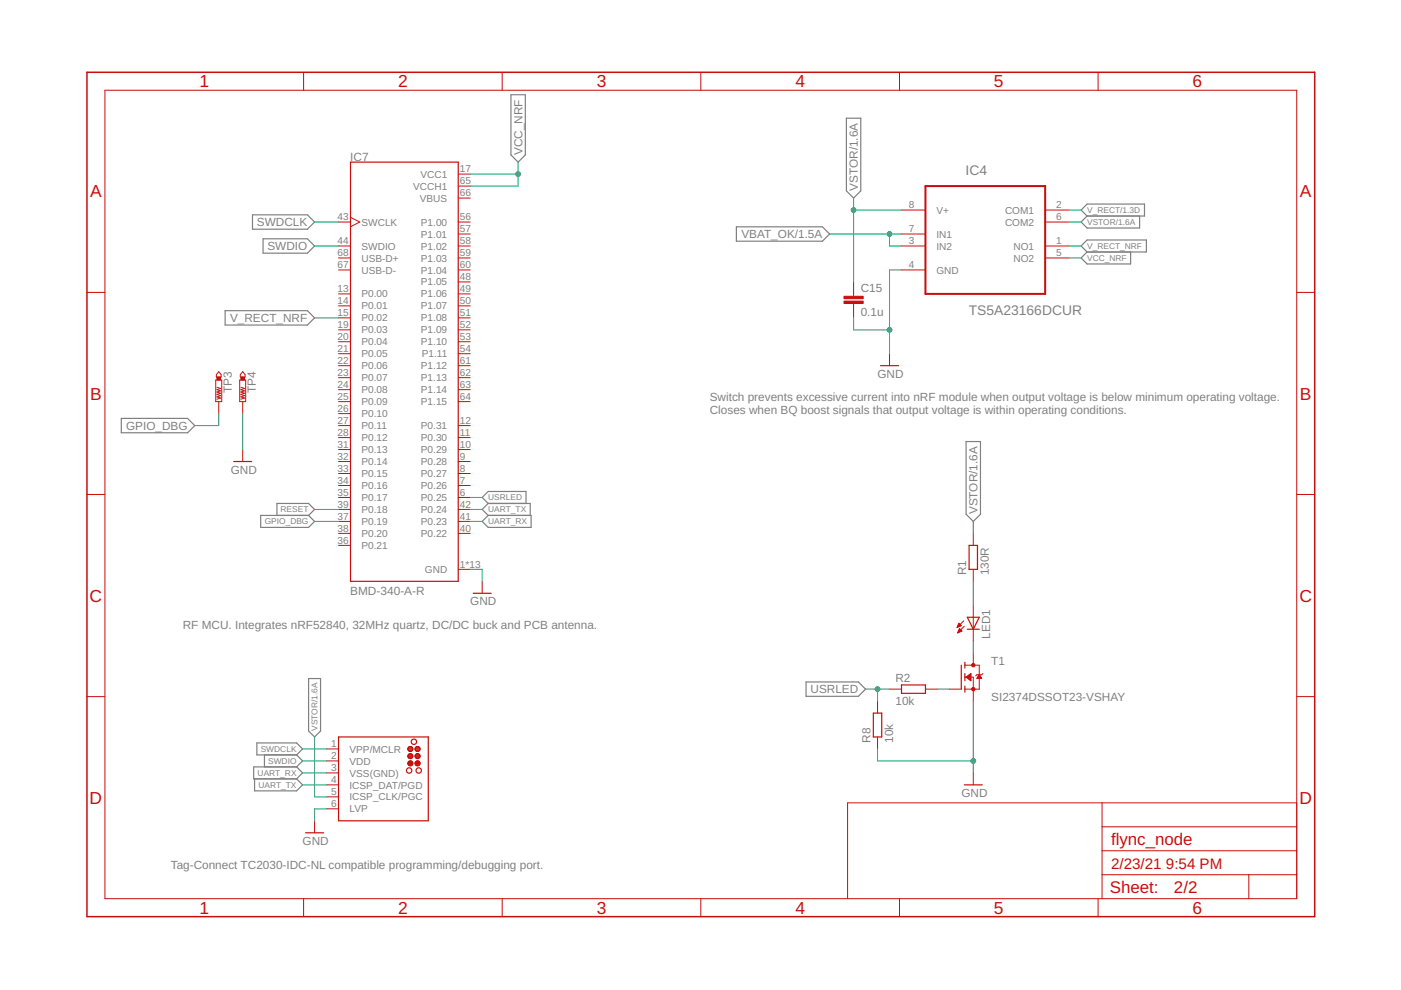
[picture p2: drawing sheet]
<svg xmlns="http://www.w3.org/2000/svg" width="297mm" height="210mm" viewBox="0 0 297 210" stroke-linecap="round" stroke-linejoin="round" font-family="sans-serif">
<g fill="none" stroke="#808080" stroke-width=".25">
<path d="M108.3 20.1h3.1v12.8l-1.5 1.5-1.6-1.5zM179.5 25.1h3v15.4l-1.5 1.5-1.5-1.5zM53.5 45.6h11.7l1.5 1.5-1.5 1.5h-11.7zM55.8 50.6h9.4l1.5 1.6-1.5 1.5h-9.4zM156.1 48.1h18.3l1.5 1.5-1.5 1.5h-18.3zM229.2 44.5l1.3-1.2h12.2v2.5h-12.2zM229.2 52.2l1.3-1.3h12.6v2.5h-12.6zM230.5 45.8l-1.3 1.3 1.3 1.2h11.1v-2.5M230.5 53.4l-1.3 1.3 1.3 1.3h9.2v-2.6M47.7 65.9h17.5l1.5 1.5-1.5 1.5h-17.5zM25.7 88.7h14.1l1.5 1.5-1.5 1.6h-14.1zM204.8 93.6h3.1v15.4l-1.5 1.6-1.6-1.6z"/>
<path d="M55.3 109.3h10.1l1.3 1.3-1.3 1.2h-10.1zM58.7 109.3v-2.6h6.7l1.3 1.3-1.3 1.3M103.5 106.7l-1.3-1.2 1.3-1.3h8v2.5M103.5 106.7h8.9v2.6M103.5 109.3h9.1v2.5h-9.1l-1.3-1.2zM103.5 106.7l-1.3 1.3 1.3 1.3M54.5 157.5h8.4l1.3 1.3-1.3 1.3h-8.4zM65.4 143.9h2.6v11.1l-1.3 1.3-1.3-1.3zM170.9 144.6h11.1l1.5 1.5-1.5 1.5h-11.1zM54 165.1v2.6h8.9l1.3-1.3-1.3-1.3M56.1 160.1v2.5M62.9 160.1l1.3 1.2-1.3 1.3"/>
<path d="M62.9 162.6h-9.1v2.5h9.1M62.9 162.6l1.3 1.3-1.3 1.2"/>
</g>
<g fill="none" stroke="#c90d0c" stroke-width=".21">
<path d="M22.2 19.1h252.7v171.4h-252.7zM64.4 15.3v3.8M106.5 15.3v3.8M148.6 15.3v3.8M190.7 15.3v3.8M232.8 15.3v3.8M97.2 36.9h2.5M97.2 39.5h2.5M71.8 47.1h2.5M71.8 52.2h2.5M71.8 54.7h2.5M71.8 57.2h2.5"/>
<path d="M74.3 46.1l2 1-2 1M97.2 47.1h2.5M97.2 49.6h2.5M97.2 52.2h2.5M97.2 54.7h2.5M97.2 57.2h2.5M97.2 59.8h2.5M97.2 42h2.5M181 59.8v3M191.1 49.6h5.1M191.1 52.2h5.1M191.1 57.2h5.1"/>
<path d="M191.1 44.5h5.1M221.6 47.1h5.1M221.6 52.2h5.1M221.6 54.7h5.1M221.6 44.5h5.1M18.4 62h3.8M46.4 78.8l.5 .6v.5h-1v-.5zM51.5 78.8l.5 .6v.5h-1.1v-.5zM71.8 62.3h2.5M71.8 64.9h2.5M71.8 67.4h2.5M71.8 69.9h2.5"/>
<path d="M71.8 72.5h2.5M71.8 75h2.5M71.8 77.5h2.5M97.2 62.3h2.5M97.2 64.9h2.5M97.2 67.4h2.5M97.2 69.9h2.5M97.2 72.5h2.5M97.2 75h2.5M97.2 77.5h2.5M181 64.3v3.1M188.6 75v2.5"/>
<path d="M274.9 62h3.8M45.7 80.6h1.3v4.6h-1.3zM46 82.1l.8 .3-.8 .2 .8 .3-.8 .2 .8 .3-.8 .2 .8 .3-.8 .2 .8 .3-.8 .2M46.4 85.2v2.5M50.8 80.6h1.3v4.6h-1.3zM51.1 82.1l.7 .3-.7 .2 .7 .3-.7 .2 .7 .3-.7 .2 .7 .3-.7 .2 .7 .3-.7 .2M51.5 85.2v2.5M51.5 95.3v2.6M71.8 80.1h2.5M71.8 82.6h2.5M71.8 85.2h2.5M71.8 87.7h2.5"/>
<path d="M71.8 90.2h2.5M71.8 92.8h2.5M71.8 95.3h2.5M71.8 97.9h2.5M97.2 80.1h2.5M97.2 82.6h2.5M97.2 85.2h2.5M97.2 90.2h2.5M97.2 92.8h2.5M97.2 95.3h2.5M97.2 97.9h2.5M18.4 104.8h3.8"/>
<path d="M71.8 100.4h2.5M71.8 102.9h2.5M71.8 105.5h2.5M71.8 108h2.5M71.8 110.6h2.5M71.8 113.1h2.5M71.8 115.6h2.5M97.2 100.4h2.5M97.2 102.9h2.5M97.2 105.5h2.5M97.2 108h2.5M97.2 110.6h2.5"/>
<path d="M97.2 113.1h2.5M206.4 113.1v2.5M274.9 104.8h3.8M97.2 120.7h2.5M102.2 123.3v2.5M203 133h.1M203 132.8h.4M203.1 132.7h.5M203.1 134.2h.1M203.1 132.6h.7M203.1 134h.2M203.2 133.9h.4"/>
<path d="M203.2 132.5h.5M203.2 132.4h.3M203.2 133.8h.7M203.3 132.2h.1M203.3 133.7h.6M203.3 132.1l.5 .6-.9 .3zM203.3 133.6h.4M203.4 133.4h.2M203.4 133.3l-.3 .9M203.4 133.3l.5 .5-.8 .4M203.4 133.3h.1M204.3 131.6l-1.4 1.4"/>
<path d="M204.4 132.8l-1.3 1.4M206.4 120.7v2.6M206.4 128.3v7.7M206.4 138.5v2.5M18.4 147.7h3.8M69.2 158.8h2.6M186.1 148.7v2.5M186.1 156.3v2.5M188.6 146.1h2.5M196.2 146.1h2.5M201.3 146.1h2.5M204.6 143.6h1.8v5.1"/>
<path d="M204.6 141h3v5.1h-3M204.8 143.6l1-.8v1.5zM205 143.4h.8M205 143.7h.8M205.1 143.3h.7M205.2 143.8h.6M205.3 143.2h.5M205.3 143.9h.5M205.5 143.1h.3M205.5 144.1h.3M205.6 143h.2M205.7 144.2h.1"/>
<path d="M205.8 142.9h.1M205.8 144.3h.1M207.2 143.7h.9M207.3 143.6h.7M207.4 143.4h.5M207.5 143.3h.3M207.5 143.2h.2M207.6 143.1h.1M207.6 143.1l.5 .7h-1zM208.4 142.8l-.3 .3h-1l-.2 .2M274.9 147.7h3.8M66.7 174v2.6"/>
<path d="M69.2 161.3h2.6M69.2 163.9h2.6M69.2 166.4h2.6M69.2 169h2.6M69.2 171.5h2.6M206.4 163.9v2.5M233.7 170.2v20.3M233.7 175.3h41.2M274.9 170.2h-95.2v20.3M64.4 190.5v3.9M106.5 190.5v3.9M148.6 190.5v3.9"/>
<path d="M190.7 190.5v3.9M232.8 190.5v3.9M233.7 185.5h41.2M233.7 180.4h41.2M264.8 185.5v5"/>
</g>
<path d="M18.4 15.3h260.3v179.1h-260.3z" fill="none" stroke="#c90d0c" stroke-width=".32"/>
<g fill="none" stroke="#c90d0c" stroke-width=".25">
<path d="M74.3 34.4h22.9v88.9h-22.9zM186.7 77.5h3.8M49.6 97.9h3.8M205.5 115.6h1.7v5.1h-1.7zM100.3 125.8h3.8M205.1 130.9h2.5l-1.2 2.5zM205.1 133.4h2.5M71.8 156.3h19v17.7h-19zM86.5 158.8h1M86.5 158.8l.1 .2M86.6 159a.5 .5 0 0 0 .4 .3 .5 .5 0 0 0 .5-.3M86.6 159h.9"/>
<path d="M86.6 158.6h.9M86.6 158.6l-.1 .2M86.7 159.9h.6M86.8 159.2h.4M86.8 158.3h.4M86.8 158.3l-.2 .3M87.2 158.3l.3 .3M87.5 158.6v.4M88 158.8l.1 .2M88 158.8h1M88.1 158.6l-.1 .2M88.1 159a.5 .5 0 0 0 .4 .3 .5 .5 0 0 0 .5-.3"/>
<path d="M88.1 159h.9M88.1 158.6h.9M88.2 159.9h.6M88.3 159.2h.5M88.3 158.3h.5M88.3 158.3l-.2 .3M88.3 158.3h.3l.4 .3M89 158.6v.4M185.2 151.2h1.7v5.1h-1.7zM191.1 145.2h5.1v1.8h-5.1zM203.8 141v5.1M204.6 140.4v1.3"/>
<path d="M204.6 142.8v1.5M204.6 145.5v1.2M64.8 176.6h3.8M86.5 160.3l.1 .2M86.5 161.7a.5 .5 0 0 0 .3 .6 .5 .5 0 0 0 .6-.1M86.5 160.4h1M86.5 161.9h1M86.5 160.1h1M86.5 161.7h1M86.6 160.5l.3 .3M86.6 160.6h.8M86.6 162.1h.8"/>
<path d="M86.7 161.5a.5 .5 0 0 1 .7 0 .5 .5 0 0 1 0 .7M86.7 161.5l-.2 .2M86.7 161.5h.6M87.5 160.1a.51 .51 0 0 0-.6-.3 .51 .51 0 0 0-.4 .5M87.5 160.5l-.3 .3h-.4M87.5 160.1v.4M88 160.4h1M88 161.7a.5 .5 0 0 0 .3 .6 .5 .5 0 0 0 .6-.1M88 161.9h1M88.1 160.1h.9M88.1 161.7h.9M88.1 160.5l.3 .3"/>
<path d="M88.1 160.6h.9M88.1 162.1h.8M88.2 161.5a.5 .5 0 0 1 .7 0 .5 .5 0 0 1 0 .7M88.2 161.5h.7M88.2 161.5l-.2 .2M88.4 160.8h.3M89 160.1v.4l-.4 .3M89 160.1a.51 .51 0 0 0-.7-.2 .51 .51 0 0 0-.2 .6M204.4 166.4h3.9"/>
<circle cx="87.8" cy="157.3" r=".57"/>
<circle cx="86.7" cy="163.4" r=".57"/>
<circle cx="88.8" cy="163.4" r=".57"/>
</g>
<g fill="#c90d0c" stroke="#c90d0c" stroke-width=".21">
<circle cx="206.4" cy="146.1" r=".36"/>
<circle cx="206.4" cy="141" r=".36"/>
</g>
<path d="M196.2 39.5h25.4v22.8h-25.4z" fill="none" stroke="#c90d0c" stroke-width=".42"/>
<g fill="#c90d0c" stroke="#c90d0c" stroke-width=".21">
<path d="M178.9 63.8h4.1v.5h-4.1z"/>
<path d="M178.9 62.8h4.1v.5h-4.1z"/>
<path d="M46 79.9h.8v.7h-.8z"/>
<path d="M51.1 79.9h.7v.7h-.7z"/>
</g>
<g fill="none" stroke="#0dab76" stroke-width=".21">
<path d="M99.7 36.9h10.2M109.9 34.4v5.1h-10.2M66.7 47.1h5.1M66.7 52.2h5.1M175.9 49.6h15.2M181 42v17.8M181 44.5h10.1M188.6 49.6v2.6h2.5M191.1 57.2h-2.5v17.8M226.7 44.5h2.5M226.7 47.1h2.5M226.7 52.2h2.5"/>
<path d="M226.7 54.7h2.5M66.7 67.4h5.1M181 67.4v2.5h7.6M46.4 87.7v2.5h-5.1M51.5 87.7v7.6M66.7 108h5.1M66.7 110.6h5.1M99.7 105.5h2.5M99.7 108h2.5M99.7 110.6h2.5M206.4 110.6v2.5M99.7 120.7h2.5v2.6"/>
<path d="M206.4 123.3v5M206.4 136v2.5M64.2 158.8h5M66.7 156.3v12.7h2.5M183.5 146.1h5.1M186.1 146.1v2.6M186.1 158.8v2.5h20.3M198.7 146.1h2.6M206.4 148.7v15.2M64.2 161.3h5M64.2 166.4h5M64.2 163.9h5"/>
<path d="M69.2 171.5h-2.5v2.5"/>
</g>
<g fill="#0dab76" stroke="#0dab76" stroke-width=".21">
<circle cx="206.4" cy="161.3" r=".51"/>
<circle cx="188.6" cy="69.9" r=".51"/>
<circle cx="181" cy="44.5" r=".51"/>
<circle cx="188.6" cy="49.6" r=".51"/>
<circle cx="186.1" cy="146.1" r=".51"/>
<circle cx="109.9" cy="36.9" r=".51"/>
</g>
<g font-size="3.7" fill="#c90d0c">
<text x="42.3" y="18.5">1</text>
<text x="84.4" y="18.5">2</text>
<text x="126.5" y="18.5">3</text>
<text x="168.6" y="18.5">4</text>
<text x="210.7" y="18.5">5</text>
<text x="252.9" y="18.5">6</text>
<text x="19.1" y="41.9">A</text>
<text x="275.6" y="41.9">A</text>
<text x="19.1" y="84.7">B</text>
<text x="275.6" y="84.7">B</text>
<text x="19" y="127.6">C</text>
<text x="275.5" y="127.6">C</text>
<text x="19" y="170.4">D</text>
<text x="275.5" y="170.4">D</text>
<text x="42.3" y="193.7">1</text>
<text x="84.4" y="193.7">2</text>
<text x="126.5" y="193.7">3</text>
<text x="168.6" y="193.7">4</text>
<text x="210.7" y="193.7">5</text>
<text x="252.9" y="193.7">6</text>
</g>
<g font-size="3.6" fill="#c90d0c">
<text x="235.6" y="179.1">flync_node</text>
<text x="235.3" y="189.4">Sheet:</text>
<text x="248.9" y="189.3">2/2</text>
</g>
<g font-size="3.2" fill="#c90d0c">
<text x="235.6" y="184.2">2/23/21</text>
<text x="247.2" y="184.2">9:54 PM</text>
</g>
<g font-size="2.9" fill="#808080">
<text x="204.7" y="37">IC4</text>
<text x="205.4" y="66.7">TS5A23166DCUR</text>
</g>
<g font-size="2.5" fill="#808080">
<text x="74.3" y="34.2">IC7</text>
<text x="110.7" y="32.8" transform="rotate(-90 110.7 32.8)">VCC_NRF</text>
<text x="181.9" y="40.5" transform="rotate(-90 181.9 40.5)">VSTOR/1.6A</text>
<text x="54.5" y="48">SWDCLK</text>
<text x="56.7" y="53">SWDIO</text>
<text x="157.2" y="50.5">VBAT_OK/1.5A</text>
<text x="182.5" y="61.9">C15</text>
<text x="48.8" y="68.3">V_RECT_NRF</text>
<text x="182.5" y="67">0.1u</text>
<text x="49.2" y="83.4" transform="rotate(-90 49.2 83.4)">TP3</text>
<text x="54.2" y="83.4" transform="rotate(-90 54.2 83.4)">TP4</text>
<text x="186" y="80.1">GND</text>
<text x="150.5" y="85">Switch prevents excessive current into nRF module when output voltage is below minimum operating voltage.</text>
<text x="150.5" y="87.7">Closes when BQ boost signals that output voltage is within operating conditions.</text>
<text x="26.7" y="91.1">GPIO_DBG</text>
<text x="48.9" y="100.4">GND</text>
<text x="207.3" y="109" transform="rotate(-90 207.3 109)">VSTOR/1.6A</text>
<text x="204.9" y="122" transform="rotate(-90 204.9 122)">R1</text>
<text x="209.7" y="122" transform="rotate(-90 209.7 122)">130R</text>
<text x="74.2" y="126.1">BMD-340-A-R</text>
<text x="99.7" y="128.3">GND</text>
<text x="38.8" y="133.4">RF MCU. Integrates nRF52840, 32MHz quartz, DC/DC buck and PCB antenna.</text>
<text x="209.9" y="135.4" transform="rotate(-90 209.9 135.4)">LED1</text>
<text x="210.2" y="141">T1</text>
<text x="171.8" y="147">USRLED</text>
<text x="189.9" y="149.4">10k</text>
<text x="189.9" y="144.6">R2</text>
<text x="210.2" y="148.6">SI2374DSSOT23-VSHAY</text>
<text x="184.5" y="157.5" transform="rotate(-90 184.5 157.5)">R8</text>
<text x="189.3" y="157.5" transform="rotate(-90 189.3 157.5)">10k</text>
<text x="203.8" y="169">GND</text>
<text x="64.1" y="179.1">GND</text>
<text x="36.2" y="184.2">Tag-Connect TC2030-IDC-NL compatible programming/debugging port.</text>
</g>
<g font-size="2.1" fill="#808080">
<text x="87.6" y="40.2">VCCH1</text>
<text x="89.1" y="37.7">VCC1</text>
<text x="97.5" y="36.6">17</text>
<text x="97.5" y="41.6">66</text>
<text x="97.5" y="39.1">65</text>
<text x="71.6" y="46.7">43</text>
<text x="76.6" y="47.8">SWCLK</text>
<text x="89" y="42.8">VBUS</text>
<text x="89.2" y="47.8">P1.00</text>
<text x="97.5" y="46.7">56</text>
<text x="192.7" y="44.2">8</text>
<text x="198.5" y="45.3">V+</text>
<text x="213.1" y="45.3">COM1</text>
<text x="213.1" y="47.8">COM2</text>
<text x="223.9" y="44.2">2</text>
<text x="223.9" y="46.7">6</text>
<text x="71.6" y="51.8">44</text>
<text x="76.6" y="52.9">SWDIO</text>
<text x="89.2" y="50.4">P1.01</text>
<text x="89.2" y="52.9">P1.02</text>
<text x="97.5" y="49.3">57</text>
<text x="97.5" y="51.8">58</text>
<text x="192.7" y="49.3">7</text>
<text x="192.7" y="51.8">3</text>
<text x="198.5" y="50.4">IN1</text>
<text x="198.5" y="52.9">IN2</text>
<text x="214.9" y="52.9">NO1</text>
<text x="223.9" y="51.8">1</text>
<text x="71.6" y="56.9">67</text>
<text x="71.6" y="54.3">68</text>
<text x="76.6" y="58">USB-D-</text>
<text x="76.6" y="55.4">USB-D+</text>
<text x="89.2" y="55.5">P1.03</text>
<text x="89.2" y="58">P1.04</text>
<text x="97.5" y="54.3">59</text>
<text x="97.5" y="56.9">60</text>
<text x="97.5" y="59.4">48</text>
<text x="192.7" y="56.9">4</text>
<text x="198.5" y="58">GND</text>
<text x="214.9" y="55.5">NO2</text>
<text x="223.9" y="54.3">5</text>
<text x="71.6" y="62">13</text>
<text x="71.6" y="64.5">14</text>
<text x="76.6" y="63.1">P0.00</text>
<text x="76.6" y="65.6">P0.01</text>
<text x="89.2" y="60.5">P1.05</text>
<text x="89.2" y="63.1">P1.06</text>
<text x="89.2" y="65.6">P1.07</text>
<text x="97.5" y="62">49</text>
<text x="97.5" y="64.5">50</text>
<text x="71.6" y="67">15</text>
<text x="71.6" y="69.6">19</text>
<text x="76.6" y="68.1">P0.02</text>
<text x="76.6" y="70.7">P0.03</text>
<text x="89.2" y="68.1">P1.08</text>
<text x="89.2" y="70.7">P1.09</text>
<text x="97.5" y="67">51</text>
<text x="97.5" y="69.6">52</text>
<text x="71.6" y="72.1">20</text>
<text x="71.6" y="74.6">21</text>
<text x="71.6" y="77.2">22</text>
<text x="76.6" y="73.2">P0.04</text>
<text x="76.6" y="75.8">P0.05</text>
<text x="89.2" y="73.2">P1.10</text>
<text x="89.4" y="75.8">P1.11</text>
<text x="97.5" y="72.1">53</text>
<text x="97.5" y="74.6">54</text>
<text x="97.5" y="77.2">61</text>
<text x="71.6" y="79.7">23</text>
<text x="71.6" y="82.3">24</text>
<text x="76.6" y="78.3">P0.06</text>
<text x="76.6" y="80.8">P0.07</text>
<text x="76.6" y="83.4">P0.08</text>
<text x="89.2" y="78.3">P1.12</text>
<text x="89.2" y="80.8">P1.13</text>
<text x="89.2" y="83.4">P1.14</text>
<text x="97.5" y="79.7">62</text>
<text x="97.5" y="82.3">63</text>
<text x="71.6" y="84.8">25</text>
<text x="71.6" y="87.3">26</text>
<text x="71.6" y="89.9">27</text>
<text x="76.6" y="85.9">P0.09</text>
<text x="76.6" y="88.5">P0.10</text>
<text x="89.2" y="85.9">P1.15</text>
<text x="97.5" y="89.9">12</text>
<text x="97.5" y="84.8">64</text>
<text x="71.6" y="92.4">28</text>
<text x="71.6" y="95">31</text>
<text x="76.6" y="91">P0.11</text>
<text x="76.6" y="93.5">P0.12</text>
<text x="89.2" y="93.5">P0.30</text>
<text x="89.2" y="91">P0.31</text>
<text x="97.5" y="95">10</text>
<text x="97.5" y="92.4">11</text>
<text x="71.6" y="97.5">32</text>
<text x="71.6" y="100">33</text>
<text x="76.6" y="96.1">P0.13</text>
<text x="76.6" y="98.6">P0.14</text>
<text x="76.6" y="101.2">P0.15</text>
<text x="89.2" y="101.2">P0.27</text>
<text x="89.2" y="98.6">P0.28</text>
<text x="89.2" y="96.1">P0.29</text>
<text x="97.5" y="100">8</text>
<text x="97.5" y="97.5">9</text>
<text x="71.6" y="102.6">34</text>
<text x="71.6" y="105.1">35</text>
<text x="71.6" y="107.7">39</text>
<text x="76.6" y="103.7">P0.16</text>
<text x="76.6" y="106.2">P0.17</text>
<text x="89.2" y="106.2">P0.25</text>
<text x="89.2" y="103.7">P0.26</text>
<text x="97.5" y="107.7">42</text>
<text x="97.5" y="105.1">6</text>
<text x="97.5" y="102.6">7</text>
<text x="71.6" y="110.2">37</text>
<text x="71.6" y="112.7">38</text>
<text x="76.6" y="108.8">P0.18</text>
<text x="76.6" y="111.3">P0.19</text>
<text x="76.6" y="113.9">P0.20</text>
<text x="89.2" y="113.9">P0.22</text>
<text x="89.2" y="111.3">P0.23</text>
<text x="89.2" y="108.8">P0.24</text>
<text x="97.5" y="112.7">40</text>
<text x="97.5" y="110.2">41</text>
<text x="71.6" y="115.3">36</text>
<text x="76.6" y="116.4">P0.21</text>
<text x="90.1" y="121.5">GND</text>
<text x="97.5" y="120.4">1*13</text>
<text x="70.2" y="158.4">1</text>
<text x="70.2" y="161">2</text>
<text x="74.1" y="159.6">VPP/MCLR</text>
<text x="70.2" y="163.5">3</text>
<text x="70.2" y="166.1">4</text>
<text x="74.1" y="162.1">VDD</text>
<text x="74.1" y="164.6">VSS(GND)</text>
<text x="74.1" y="167.2">ICSP_DAT/PGD</text>
<text x="70.2" y="168.6">5</text>
<text x="70.2" y="171.1">6</text>
<text x="74.1" y="169.7">ICSP_CLK/PGC</text>
<text x="74.1" y="172.3">LVP</text>
</g>
<g font-size="1.8" fill="#808080">
<text x="230.5" y="47.7">VSTOR/1.6A</text>
<text x="230.5" y="45.2">V_RECT/1.3D</text>
<text x="230.5" y="52.8">V_RECT_NRF</text>
<text x="230.5" y="55.3">VCC_NRF</text>
<text x="103.5" y="106.1">USRLED</text>
<text x="56.1" y="111.2">GPIO_DBG</text>
<text x="59.5" y="108.6">RESET</text>
<text x="103.5" y="108.6">UART_TX</text>
<text x="103.5" y="111.2">UART_RX</text>
<text x="67.3" y="155" transform="rotate(-90 67.3 155)">VSTOR/1.6A</text>
<text x="55.3" y="159.4">SWDCLK</text>
<text x="56.8" y="162">SWDIO</text>
<text x="54.6" y="164.5">UART_RX</text>
<text x="54.8" y="167.1">UART_TX</text>
</g>
</svg>
